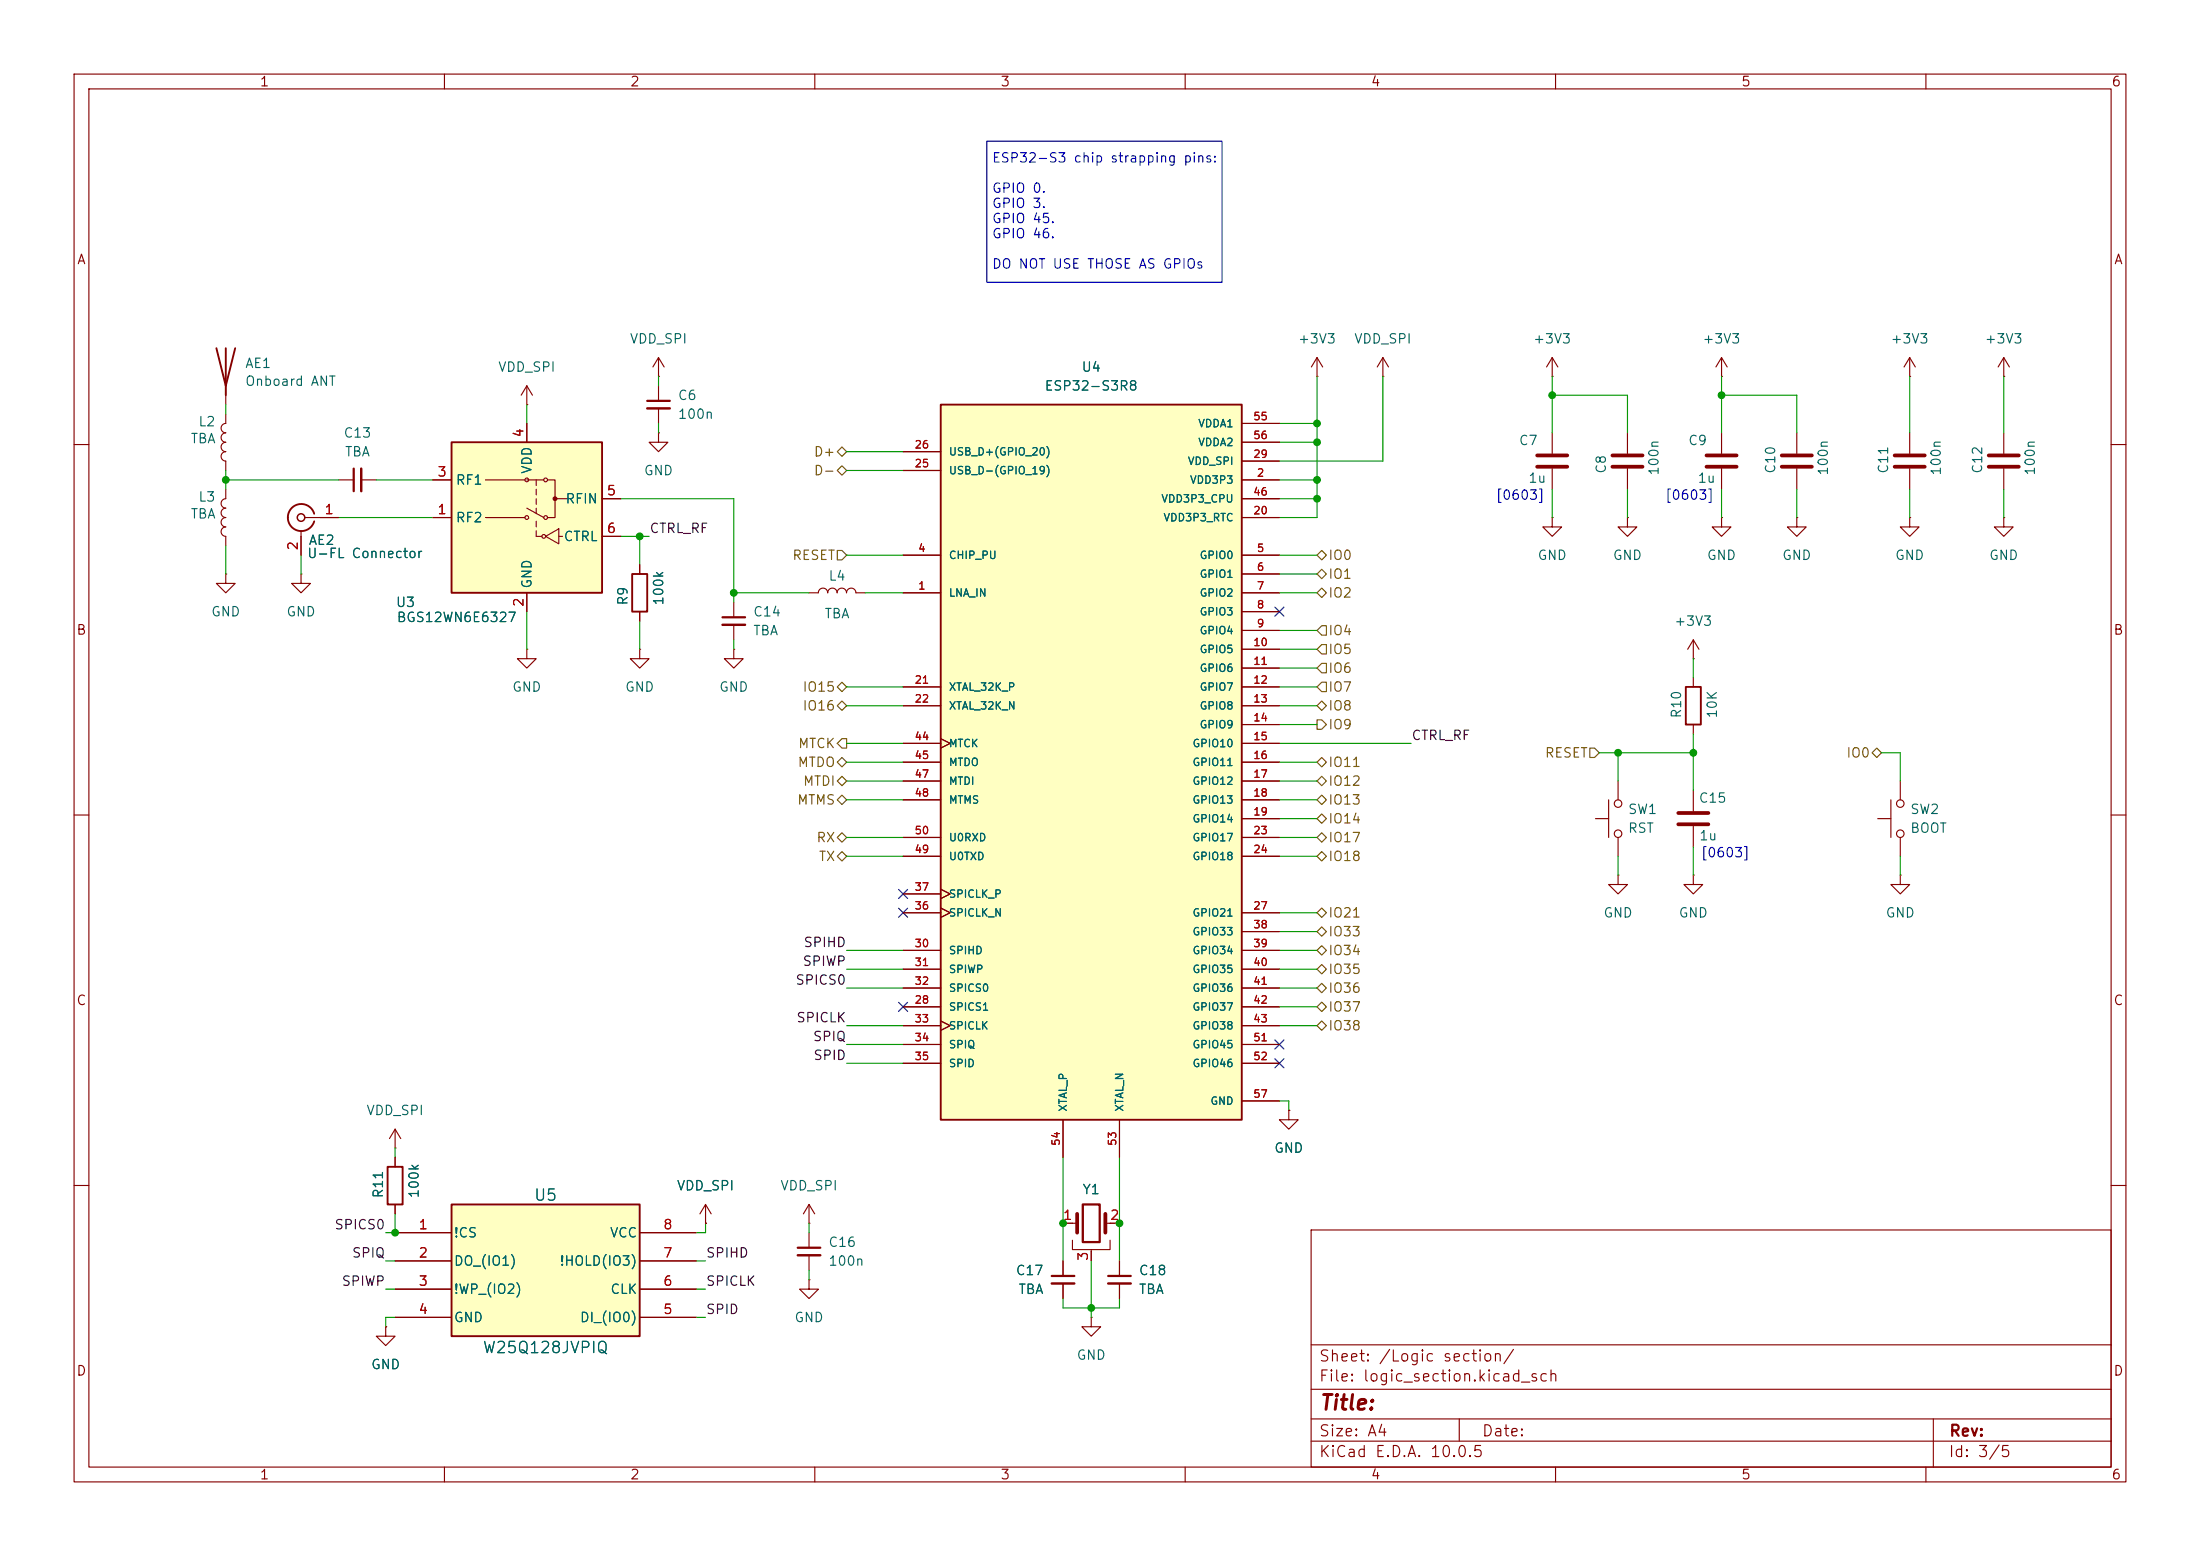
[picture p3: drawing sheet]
<svg xmlns="http://www.w3.org/2000/svg" width="297mm" height="210mm" viewBox="0 0 297 210" stroke-linecap="round" stroke-linejoin="round" font-family="sans-serif">
<g fill="none" stroke="#840000" stroke-width=".15">
<path d="M10 10h277v190h-277zM12 12h273v186h-273zM60 10v2M110 10v2M160 10v2M210 10v2M260 10v2M10 60h2M285 60h2M10 110h2M285 110h2M10 160h2"/>
<path d="M147.3 177.8v1.3h1.3l-1.3 1.2-1.3-1.2h1.3M147.3 177.8h.1M177 166h108v32h-108zM285 160h2M60 198v2M110 198v2M160 198v2M177 194.5h108M177 191.5h108M177 187.5h108M177 181.5h108M197 191.5v3"/>
<path d="M210 198v2M260 198v2M261 191.5v6.5"/>
</g>
<path d="M61 59.7h20.3v20.3h-20.3z" fill="#ffffc2"/>
<path d="M61 59.7h20.3v20.3h-20.3zM42.4 69.3a1.81 1.81 0 0 0-2.8-.9 1.81 1.81 0 0 0 0 2.9 1.81 1.81 0 0 0 2.8-.9M52.3 157.5h2.1v5.1h-2.1z" fill="none" stroke="#840000" stroke-width=".25"/>
<g fill="none" stroke="#840000" stroke-width=".15">
<path d="M71.1 54.6h.1M71.1 52.1v2.5M71.1 57.2v2.5M71.1 52.1l-.7 1.2M71.1 52.1l.8 1.2M177.8 50.8h.1M177.8 48.3l-.8 1.2M177.8 48.3l.8 1.2M177.8 48.3v2.5M186.7 50.8h.1M186.7 48.3l-.8 1.2M186.7 48.3l.8 1.2"/>
<path d="M186.7 48.3v2.5M30.5 66v1.3a.64 .64 0 0 0-.7 .6 .64 .64 0 0 0 .7 .7 .64 .64 0 0 0-.7 .6 .64 .64 0 0 0 .7 .7 .64 .64 0 0 0-.7 .6 .64 .64 0 0 0 .7 .6 .64 .64 0 0 0-.7 .7 .64 .64 0 0 0 .7 .6v1.3M30.5 77.5v1.2h1.2l-1.2 1.3-1.3-1.3h1.3M30.5 77.5h.1M40.6 71.6v3.3M41.1 69.9h4.6M45.7 64.8h2.1M48.8 64.8h2M58.4 64.8h2.6M58.4 69.9h2.6M65.5 64.8h5.4M65.5 69.9h5.4"/>
<path d="M71.1 64.8h2.3M71.1 68.6l2.3 1.3M72.4 71.6v.8h.8M72.4 64.8v.7M72.4 66v.8M72.4 67.3v.8M72.4 68.6v.7M72.4 70.4v.7M73.7 72.4l1.7-1v2zM73.9 64.8h1v5.1h-1M74.9 67.3h1.8M75.4 72.4h.5"/>
<path d="M81.3 72.4h2.5M81.3 67.3h2.5M257.8 69.9v1.2h1.3l-1.3 1.3-1.3-1.3h1.3M257.8 69.9h.1M71.1 80v2.6M86.4 87.6v1.3h1.2l-1.2 1.3-1.3-1.3h1.3M86.4 87.6h.1M215.4 110.5h1.8M217.2 108v5M218.4 118.1v1.3h1.3l-1.3 1.3-1.2-1.3h1.2M218.4 118.1h.1M218.4 105.4v2.6"/>
<path d="M218.4 113v2.6M228.6 118.1v1.3h1.3l-1.3 1.3-1.3-1.3h1.3M228.6 118.1h.1M53.3 154.9h.1M53.3 152.4v2.5M53.3 156.2v1.3M53.3 152.4l-.7 1.3M53.3 152.4l.8 1.3M52.1 179.1v1.2h1.2l-1.2 1.3-1.3-1.3h1.3M52.1 179.1h.1M53.3 162.6v1.2M95.2 165.1h.1"/>
<path d="M95.2 162.6l-.7 1.2M95.2 162.6l.8 1.2M95.2 162.6v2.5M109.2 165.1h.1M109.2 172.7v1.3h1.3l-1.3 1.3-1.3-1.3h1.3M109.2 172.7h.1M109.2 162.6l-.7 1.2M109.2 162.6l.8 1.2M109.2 162.6v2.5M109.2 166.4v2M109.2 169.4v2.1M143.5 165.1h1.9"/>
<path d="M144.8 167.4v1.3h5.1v-1.3M147.3 168.7v1.5M149.2 165.1h1.9M151.1 170.2v2M151.1 173.2v2.1"/>
<circle cx="71.1" cy="64.8" r=".25"/>
<circle cx="71.1" cy="69.8" r=".25"/>
<circle cx="73.4" cy="72.4" r=".25"/>
<circle cx="73.7" cy="69.8" r=".25"/>
<circle cx="73.7" cy="64.8" r=".25"/>
<circle cx="218.4" cy="112.5" r=".51"/>
<circle cx="218.4" cy="108.5" r=".51"/>
</g>
<circle cx="74.9" cy="67.3" r=".25" fill="#840000" stroke="#840000" stroke-width=".15"/>
<path d="M47.8 63.2v3.1M107.7 168.4h3M146.2 162.6h2.3v5h-2.3zM149.6 172.2h3.1" fill="none" stroke="#840000" stroke-width=".3"/>
<path d="M48.8 63.2v3.1M107.7 169.4h3M149.6 173.2h3.1" fill="none" stroke="#840000" stroke-width=".33"/>
<path d="M145.4 163.8v2.6M149.2 163.8v2.6" fill="none" stroke="#840000" stroke-width=".51"/>
<circle cx="40.6" cy="69.9" r=".51" fill="none" stroke="#840000" stroke-width=".2"/>
<path d="M61 162.6h25.4v17.7h-25.4z" fill="#ffffc2"/>
<path d="M61 162.6h25.4v17.7h-25.4z" fill="none" stroke="#840000" stroke-width=".25"/>
<g fill="none" stroke="#840000" stroke-width=".15">
<path d="M88.9 52.1v2M88.9 55.1v2.1M40.6 77.5v1.2h1.3l-1.3 1.3-1.2-1.3h1.2M40.6 77.5h.1M228.6 106.7v2.8M228.6 111.5v2.8M174 149.9v1.2h1.3l-1.3 1.3-1.3-1.3h1.3M174 149.9h.1M53.3 170.2h7.7M53.3 177.8h7.7M53.3 174h7.7M53.3 166.4h7.7"/>
<path d="M86.4 170.2h7.6M86.4 177.8h7.6M86.4 174h7.6M86.4 166.4h7.6"/>
</g>
<path d="M226.6 109.7h4M226.6 111.3h4" fill="none" stroke="#840000" stroke-width=".51"/>
<path d="M87.4 54.1h3" fill="none" stroke="#840000" stroke-width=".3"/>
<path d="M87.4 55.1h3" fill="none" stroke="#840000" stroke-width=".33"/>
<path d="M127 54.6h40.6v96.5h-40.6z" fill="#ffffc2"/>
<path d="M29.2 47l1.3 5.1 1.2-5.1M30.5 47v6.3M127 54.6h40.6v96.5h-40.6zM85.3 77.5h2.1v5.1h-2.1zM227.6 92.7h2v5.1h-2z" fill="none" stroke="#840000" stroke-width=".25"/>
<g fill="none" stroke="#840000" stroke-width=".15">
<path d="M30.5 55.9v1.3a.64 .64 0 0 0-.7 .6 .64 .64 0 0 0 .7 .6 .64 .64 0 0 0-.7 .7 .64 .64 0 0 0 .7 .6 .64 .64 0 0 0-.7 .6 .64 .64 0 0 0 .7 .7 .64 .64 0 0 0-.7 .6 .64 .64 0 0 0 .7 .6v1.3M30.5 52.1v2.5M71.1 57.2v2.5M88.9 58.4v1.3h1.3l-1.3 1.3-1.3-1.3h1.3M88.9 58.4h.1M88.9 50.8h.1M88.9 48.3l-.8 1.2M88.9 48.3l.8 1.2M88.9 48.3v2.5M167.6 57.2h5.1M167.6 59.7h5.1M209.5 50.8h.1"/>
<path d="M209.5 48.3v2.5M209.5 58.4v2.8M209.5 48.3l-.7 1.2M209.5 48.3l.8 1.2M219.7 58.4v2.8M232.4 50.8h.1M232.4 48.3v2.5M232.4 58.4v2.8M232.4 48.3l-.8 1.2M232.4 48.3l.8 1.2M242.6 58.4v2.8M257.8 50.8h.1"/>
<path d="M257.8 48.3v2.5M257.8 58.4v2.8M257.8 48.3l-.8 1.2M257.8 48.3l.8 1.2M270.5 50.8h.1M270.5 48.3v2.5M270.5 58.4v2.8M270.5 48.3l-.8 1.2M270.5 48.3l.8 1.2M40.6 72.4v2.5M43.2 69.9h2.5M58.4 64.8h2.6"/>
<path d="M58.4 69.9h2.6M81.3 67.3h2.5M81.3 72.4h2.5M86.4 76.2v1.3M121.9 74.9h5.1M121.9 63.5h5.1M121.9 61h5.1M167.6 64.8h5.1M167.6 74.9h5.1M167.6 77.5h5.1M167.6 69.9h5.1M167.6 62.2h5.1"/>
<path d="M167.6 67.3h5.1M209.5 69.9v1.2h1.3l-1.3 1.3-1.2-1.3h1.2M209.5 69.9h.1M209.5 63.2v2.8M219.7 69.9v1.2h1.3l-1.3 1.3-1.3-1.3h1.3M219.7 69.9h.1M219.7 63.2v2.8M232.4 69.9v1.2h1.3l-1.3 1.3-1.3-1.3h1.3M232.4 69.9h.1M232.4 63.2v2.8M242.6 69.9v1.2h1.2l-1.2 1.3-1.3-1.3h1.3M242.6 69.9h.1"/>
<path d="M242.6 63.2v2.8M257.8 63.2v2.8M270.5 69.9v1.2h1.3l-1.3 1.3-1.3-1.3h1.3M270.5 69.9h.1M270.5 63.2v2.8M71.1 87.6v1.3h1.3l-1.3 1.3-1.3-1.3h1.3M71.1 87.6h.1M71.1 80v2.6M86.4 82.6v1.2M99.1 87.6v1.3h1.2l-1.2 1.3-1.3-1.3h1.3M99.1 87.6h.1M99.1 81.3v2"/>
<path d="M99.1 84.3v2.1M109.2 80h1.3a.64 .64 0 0 1 .6-.6 .64 .64 0 0 1 .6 .6 .64 .64 0 0 1 .7-.6 .64 .64 0 0 1 .6 .6 .64 .64 0 0 1 .6-.6 .64 .64 0 0 1 .7 .6 .64 .64 0 0 1 .6-.6 .64 .64 0 0 1 .7 .6h1.2M121.9 80h5.1M121.9 92.7h5.1M121.9 95.3h5.1M127 99.7l1.3 .6-1.3 .7M167.6 80h5.1M167.6 82.6h5.1M167.6 85.1h5.1M167.6 87.6h5.1M167.6 90.2h5.1M167.6 92.7h5.1"/>
<path d="M167.6 95.3h5.1M167.6 97.8h5.1M228.6 88.9h.1M228.6 86.4v2.5M228.6 91.4v1.3M228.6 97.8v1.3M228.6 86.4l-.8 1.2M228.6 86.4l.8 1.2M121.9 100.3h5.1M121.9 102.9h5.1M121.9 105.4h5.1M121.9 108h5.1"/>
<path d="M121.9 113h5.1M121.9 115.6h5.1M167.6 100.3h5.1M167.6 102.9h5.1M167.6 105.4h5.1M167.6 108h5.1M167.6 110.5h5.1M167.6 113h5.1M167.6 115.6h5.1M253.5 110.5h1.8M255.3 108v5M256.5 118.1v1.3h1.3l-1.3 1.3-1.2-1.3h1.2"/>
<path d="M256.5 118.1h.1M256.5 105.4v2.6M256.5 113v2.6M121.9 123.2h5.1M121.9 135.9h5.1M121.9 128.3h5.1M121.9 130.8h5.1M121.9 133.4h5.1M121.9 138.4h5.1M121.9 120.7h5.1M127 137.8l1.3 .6-1.3 .7M127 122.6l1.3 .6-1.3 .6"/>
<path d="M127 120l1.3 .7-1.3 .6M167.6 123.2h5.1M167.6 135.9h5.1M167.6 128.3h5.1M167.6 130.8h5.1M167.6 133.4h5.1M167.6 138.4h5.1M167.6 125.7h5.1M53.3 156.2v1.3M121.9 141h5.1M121.9 143.5h5.1M143.5 151.1v5.1"/>
<path d="M151.1 151.1v5.1M167.6 141h5.1M167.6 143.5h5.1M167.6 148.6h5.1M174 149.9h.1M52.1 179.1h.1M53.3 162.6v1.2M53.3 170.2h7.7M53.3 177.8h7.7M53.3 174h7.7M53.3 166.4h7.7M86.4 170.2h7.6"/>
<path d="M86.4 177.8h7.6M86.4 174h7.6M86.4 166.4h7.6M95.2 165.1h.1M143.5 170.2v2M143.5 173.2v2.1M143.5 165.1h1.3M147.3 168.9v1.3M149.9 165.1h1.2M151.1 170.2v2M151.1 173.2v2.1"/>
<circle cx="256.5" cy="112.5" r=".51"/>
<circle cx="256.5" cy="108.5" r=".51"/>
</g>
<path d="M207.5 61.5h4.1M207.5 63h4.1M217.7 61.5h4M217.7 63h4M230.4 61.5h4M230.4 63h4M240.5 61.5h4.1M240.5 63h4.1M255.8 61.5h4M255.8 63h4M268.5 61.5h4M268.5 63h4" fill="none" stroke="#840000" stroke-width=".51"/>
<path d="M97.5 83.3h3.1M142 172.2h3" fill="none" stroke="#840000" stroke-width=".3"/>
<path d="M97.5 84.3h3.1M142 173.2h3" fill="none" stroke="#840000" stroke-width=".33"/>
<g fill="none" stroke="#725600" stroke-width=".15">
<path d="M113 74.3h.7l.6 .6-.6 .7h-.7zM113 61l.7-.7 .6 .7-.6 .6zM113.7 62.9l.6 .6-.6 .6-.7-.6zM177.8 74.9l.6-.6 .7 .6-.7 .7zM177.8 77.5l.6-.7 .7 .7-.7 .6zM113 92.7l.7-.6 .6 .6-.6 .6zM113 95.3l.7-.7 .6 .7-.6 .6zM113.7 99.7h.6v1.3h-.6l-.7-.7zM177.8 92.7l.6-.6h.7v1.2h-.7zM177.8 97.2h.6l.7 .6-.7 .6h-.6zM177.8 95.3l.6-.7 .7 .7-.7 .6zM177.8 87.6l.6-.6h.7v1.3h-.7z"/>
<path d="M177.8 80l.6-.6 .7 .6-.7 .6zM178.4 89.5h.7v1.3h-.7l-.6-.6zM178.4 84.5h.7v1.2h-.7l-.6-.6zM113 102.9l.7-.7 .6 .7-.6 .6zM113 108l.7-.7 .6 .7-.6 .6zM113 115.6l.7-.7 .6 .7-.6 .6zM113 113l.7-.6 .6 .6-.6 .7zM113 105.4l.7-.6 .6 .6-.6 .6zM177.8 108l.6-.7 .7 .7-.7 .6zM177.8 110.5l.6-.6 .7 .6-.7 .6zM177.8 102.9l.6-.7 .7 .7-.7 .6zM177.8 113l.6-.6 .7 .6-.7 .7z"/>
<path d="M177.8 115.6l.6-.7 .7 .7-.7 .6zM177.8 105.4l.6-.6 .7 .6-.7 .6zM214.6 101h.7l.6 .6-.6 .6h-.7zM252.7 101.6l.7-.6 .6 .6-.6 .6zM177.8 128.3l.6-.7 .7 .7-.7 .6zM177.8 125.7l.6-.6 .7 .6-.7 .7zM177.8 123.2l.6-.6 .7 .6-.7 .6zM177.8 135.9l.6-.6 .7 .6-.7 .6zM177.8 133.4l.6-.7 .7 .7-.7 .6zM177.8 130.8l.6-.6 .7 .6-.7 .6zM177.8 138.4l.6-.6 .7 .6-.7 .7z"/>
</g>
<g fill="none" stroke="#009600" stroke-width=".15">
<path d="M30.5 54.6v1.3M71.1 54.6v2.6M88.9 50.8v1.3M88.9 57.2v1.2M172.7 57.2h5.1M172.7 59.7h5.1M177.8 50.8v19.1h-5.1M186.7 50.8v11.4h-14M209.5 53.3h10.2v5.1M209.5 50.8v7.6M232.4 50.8v7.6M232.4 53.3h10.2v5.1"/>
<path d="M257.8 50.8v7.6M270.5 50.8v7.6M30.5 64.8h15.2M30.5 63.5v2.5M30.5 73.7v3.8M40.6 74.9v2.6M45.7 69.9h12.7M50.8 64.8h7.6M83.8 67.3h15.3v14M83.8 72.4h3.8M86.4 72.4v3.8M114.3 74.9h7.6"/>
<path d="M114.3 63.5h7.6M114.3 61h7.6M172.7 74.9h5.1M172.7 67.3h5.1M172.7 77.5h5.1M172.7 64.8h5.1M209.5 66v3.9M219.7 66v3.9M232.4 66v3.9M242.6 66v3.9M257.8 66v3.9M270.5 66v3.9"/>
<path d="M71.1 82.6v5M86.4 83.8v3.8M99.1 80h10.1M99.1 86.4v1.2M114.3 92.7h7.6M114.3 95.3h7.6M116.8 80h5.1M172.7 80h5.1M172.7 87.6h5.1M172.7 90.2h5.1M172.7 85.1h5.1M172.7 97.8h5.1"/>
<path d="M172.7 92.7h5.1M172.7 95.3h5.1M228.6 88.9v2.5M228.6 99.1v7.6M114.3 102.9h7.6M114.3 108h7.6M114.3 105.4h7.6M114.3 113h7.6M114.3 115.6h7.6M114.3 100.3h7.6M172.7 102.9h5.1M172.7 108h5.1"/>
<path d="M172.7 110.5h5.1M172.7 105.4h5.1M172.7 113h5.1M172.7 115.6h5.1M172.7 100.3h17.8M215.9 101.6h12.7M218.4 101.6v3.8M218.4 115.6v2.5M228.6 114.3v3.8M254 101.6h2.5v3.8M256.5 115.6v2.5M114.3 138.4h7.6"/>
<path d="M114.3 133.4h7.6M114.3 130.8h7.6M114.3 128.3h7.6M172.7 138.4h5.1M172.7 133.4h5.1M172.7 135.9h5.1M172.7 130.8h5.1M172.7 128.3h5.1M172.7 123.2h5.1M172.7 125.7h5.1M53.3 154.9v1.3M114.3 143.5h7.6"/>
<path d="M114.3 141h7.6M143.5 156.2v14M151.1 156.2v14M172.7 148.6h1.3v1.3M52.1 174h1.2M52.1 170.2h1.2M53.3 177.8h-1.2v1.3M53.3 163.8v2.6h-1.2M94 177.8h1.2M94 174h1.2M94 170.2h1.2M95.2 165.1v1.3h-1.2"/>
<path d="M109.2 165.1v1.3M109.2 171.5v1.2M143.5 175.3v1.2h7.6v-1.2M147.3 170.2v7.6"/>
</g>
<path d="M172.1 81.9l1.2 1.3M173.3 81.9l-1.2 1.3M121.3 135.3l1.2 1.2M121.3 120l1.2 1.3M121.3 122.6l1.2 1.2M122.5 135.3l-1.2 1.2M122.5 120l-1.2 1.3M122.5 122.6l-1.2 1.2M172.1 140.4l1.2 1.2M172.1 142.9l1.2 1.2M173.3 140.4l-1.2 1.2M173.3 142.9l-1.2 1.2" fill="none" stroke="#000084" stroke-width=".15"/>
<path d="M133.2 19.1h31.8v19h-31.8z" fill="none" stroke="#0000c2" stroke-width=".15"/>
<g fill="#009600" stroke="#009600" stroke-width=".14">
<circle cx="177.8" cy="67.3" r=".46"/>
<circle cx="177.8" cy="64.8" r=".46"/>
<circle cx="177.8" cy="59.7" r=".46"/>
<circle cx="177.8" cy="57.2" r=".46"/>
<circle cx="143.5" cy="165.1" r=".46"/>
<circle cx="151.1" cy="165.1" r=".46"/>
<circle cx="147.3" cy="176.5" r=".46"/>
<circle cx="228.6" cy="101.6" r=".46"/>
<circle cx="218.4" cy="101.6" r=".46"/>
<circle cx="53.3" cy="166.4" r=".46"/>
<circle cx="86.4" cy="72.4" r=".46"/>
<circle cx="30.5" cy="64.8" r=".46"/>
<circle cx="99.1" cy="80" r=".46"/>
<circle cx="232.4" cy="53.3" r=".46"/>
<circle cx="209.5" cy="53.3" r=".46"/>
</g>
<text font-size="2" fill="#840000" x="178" y="190.8">Title:</text>
<g font-size="1.5" fill="#006464">
<text x="72" y="162.4">U5</text>
<text x="65.1" y="183">W25Q128JVPIQ</text>
</g>
<g font-size="1.5" fill="#840000">
<text x="178" y="184.1">Sheet: /Logic section/</text>
<text x="178" y="186.8">File: logic_section.kicad_sch</text>
<text x="178" y="197">KiCad E.D.A. 10.0.5</text>
<text x="178" y="194.2">Size: A4</text>
<text x="200" y="194.2">Date:</text>
<text x="263" y="197">Id: 3/5</text>
<text x="263" y="194.2">Rev:</text>
</g>
<g font-size="1.3" fill="#840000">
<text x="35" y="12">1</text>
<text x="85" y="12">2</text>
<text x="135" y="12">3</text>
<text x="185" y="12">4</text>
<text x="235" y="12">5</text>
<text x="285" y="12">6</text>
<text x="10.3" y="36">A</text>
<text x="285.3" y="36">A</text>
<text x="10.2" y="86">B</text>
<text x="285.2" y="86">B</text>
<text x="10.2" y="136">C</text>
<text x="285.2" y="136">C</text>
<text x="10.2" y="186">D</text>
<text x="285.2" y="186">D</text>
<text x="35" y="200">1</text>
<text x="85" y="200">2</text>
<text x="135" y="200">3</text>
<text x="185" y="200">4</text>
<text x="235" y="200">5</text>
<text x="285" y="200">6</text>
</g>
<g font-size="1.3" fill="#0000c2">
<text x="133.8" y="22.3">ESP32-S3 chip strapping pins:</text>
<text x="133.8" y="26.3">GPIO 0.</text>
<text x="133.8" y="28.4">GPIO 3.</text>
<text x="133.8" y="30.4">GPIO 45.</text>
<text x="133.8" y="32.5">GPIO 46.</text>
<text x="133.8" y="36.6">DO NOT USE THOSE AS GPIOs</text>
<text x="201.8" y="67.8">[0603]</text>
<text x="224.7" y="67.8">[0603]</text>
<text x="229.5" y="116">[0603]</text>
</g>
<g font-size="1.3" fill="#006464">
<text x="84.9" y="46.7">VDD_SPI</text>
<text x="175.1" y="46.7">+3V3</text>
<text x="182.7" y="46.7">VDD_SPI</text>
<text x="206.9" y="46.7">+3V3</text>
<text x="229.7" y="46.7">+3V3</text>
<text x="255.1" y="46.7">+3V3</text>
<text x="267.8" y="46.7">+3V3</text>
<text x="33" y="50">AE1</text>
<text x="33" y="52.4">Onboard ANT</text>
<text x="67.2" y="50.5">VDD_SPI</text>
<text x="140.9" y="53">ESP32-S3R8</text>
<text x="145.9" y="50.5">U4</text>
<text x="26.7" y="57.9">L2</text>
<text x="46.3" y="59.4">C13</text>
<text x="91.4" y="54.3">C6</text>
<text x="91.4" y="56.8">100n</text>
<text x="25.6" y="60.1">TBA</text>
<text x="46.5" y="61.9">TBA</text>
<text x="61.4" y="65.7">RF1</text>
<text x="72.1" y="64.1" transform="rotate(-90 72.1 64.1)">VDD</text>
<text x="86.8" y="64.5">GND</text>
<text x="205" y="60.4">C7</text>
<text x="206.2" y="65.5">1u</text>
<text x="217.1" y="64" transform="rotate(-90 217.1 64)">C8</text>
<text x="224.2" y="64.3" transform="rotate(-90 224.2 64.3)">100n</text>
<text x="227.8" y="60.4">C9</text>
<text x="229.1" y="65.5">1u</text>
<text x="240" y="64" transform="rotate(-90 240 64)">C10</text>
<text x="247.1" y="64.3" transform="rotate(-90 247.1 64.3)">100n</text>
<text x="255.2" y="64" transform="rotate(-90 255.2 64)">C11</text>
<text x="262.3" y="64.3" transform="rotate(-90 262.3 64.3)">100n</text>
<text x="267.9" y="64" transform="rotate(-90 267.9 64)">C12</text>
<text x="275" y="64.3" transform="rotate(-90 275 64.3)">100n</text>
<text x="25.6" y="70.3">TBA</text>
<text x="26.7" y="68">L3</text>
<text x="61.4" y="70.8">RF2</text>
<text x="76.3" y="68.3">RFIN</text>
<text x="41.4" y="75.6">U-FL Connector</text>
<text x="41.6" y="73.9">AE2</text>
<text x="76" y="73.4">CTRL</text>
<text x="207.5" y="75.9">GND</text>
<text x="217.6" y="75.9">GND</text>
<text x="230.3" y="75.9">GND</text>
<text x="240.5" y="75.9">GND</text>
<text x="255.7" y="75.9">GND</text>
<text x="268.4" y="75.9">GND</text>
<text x="28.4" y="83.5">GND</text>
<text x="38.6" y="83.5">GND</text>
<text x="53.4" y="82.2">U3</text>
<text x="72.1" y="79.5" transform="rotate(-90 72.1 79.5)">GND</text>
<text x="85" y="81.8" transform="rotate(-90 85 81.8)">R9</text>
<text x="89.9" y="81.8" transform="rotate(-90 89.9 81.8)">100k</text>
<text x="101.6" y="83.5">C14</text>
<text x="111.2" y="83.8">TBA</text>
<text x="111.8" y="78.7">L4</text>
<text x="53.5" y="84.3">BGS12WN6E6327</text>
<text x="101.6" y="86.1">TBA</text>
<text x="225.9" y="84.8">+3V3</text>
<text x="69.1" y="93.7">GND</text>
<text x="84.3" y="93.7">GND</text>
<text x="97" y="93.7">GND</text>
<text x="227.3" y="97" transform="rotate(-90 227.3 97)">R10</text>
<text x="232.1" y="97" transform="rotate(-90 232.1 97)">10K</text>
<text x="219.7" y="110.2">SW1</text>
<text x="219.7" y="112.7">RST</text>
<text x="229.2" y="108.7">C15</text>
<text x="229.3" y="113.7">1u</text>
<text x="257.8" y="110.2">SW2</text>
<text x="257.8" y="112.7">BOOT</text>
<text x="216.4" y="124.2">GND</text>
<text x="226.5" y="124.2">GND</text>
<text x="254.5" y="124.2">GND</text>
<text x="49.4" y="150.8">VDD_SPI</text>
<text x="171.9" y="155.9">GND</text>
<text x="52" y="161.8" transform="rotate(-90 52 161.8)">R11</text>
<text x="56.8" y="161.8" transform="rotate(-90 56.8 161.8)">100k</text>
<text x="91.3" y="161">VDD_SPI</text>
<text x="105.3" y="161">VDD_SPI</text>
<text x="146" y="161.5">Y1</text>
<text x="61.2" y="167.3">!CS</text>
<text x="82.3" y="167.3">VCC</text>
<text x="61.2" y="171.1">DO_(IO1)</text>
<text x="75.5" y="171.1">!HOLD(IO3)</text>
<text x="111.7" y="168.6">C16</text>
<text x="111.7" y="171.1">100n</text>
<text x="137" y="172.4">C17</text>
<text x="153.7" y="172.4">C18</text>
<text x="61.2" y="175">!WP_(IO2)</text>
<text x="61.2" y="178.8">GND</text>
<text x="78.2" y="178.8">DI_(IO0)</text>
<text x="82.3" y="175">CLK</text>
<text x="107.2" y="178.8">GND</text>
<text x="137.4" y="175">TBA</text>
<text x="153.7" y="175">TBA</text>
<text x="50" y="185.1">GND</text>
<text x="145.3" y="183.8">GND</text>
</g>
<g font-size="1.3" fill="#a90000">
<text x="71" y="59.2" transform="rotate(-90 71 59.2)">4</text>
<text x="59" y="64.6">3</text>
<text x="43.7" y="69.7">1</text>
<text x="59" y="69.7">1</text>
<text x="81.8" y="67.2">5</text>
<text x="40.5" y="74.4" transform="rotate(-90 40.5 74.4)">2</text>
<text x="81.8" y="72.3">6</text>
<text x="71" y="82" transform="rotate(-90 71 82)">2</text>
<text x="56.4" y="166.2">1</text>
<text x="89.4" y="166.2">8</text>
<text x="143.4" y="165">1</text>
<text x="149.8" y="165">2</text>
<text x="56.4" y="170">2</text>
<text x="56.4" y="173.9">3</text>
<text x="89.4" y="173.9">6</text>
<text x="89.4" y="170">7</text>
<text x="147.2" y="170.3" transform="rotate(-90 147.2 170.3)">3</text>
<text x="56.4" y="177.7">4</text>
<text x="89.4" y="177.7">5</text>
</g>
<g font-size="1.3" fill="#725600">
<text x="109.8" y="64.5">D-</text>
<text x="109.8" y="61.9">D+</text>
<text x="106.9" y="75.9">RESET</text>
<text x="179.2" y="75.9">IO0</text>
<text x="179.2" y="81">IO2</text>
<text x="179.2" y="78.4">IO1</text>
<text x="179.2" y="88.6">IO5</text>
<text x="179.2" y="86.1">IO4</text>
<text x="108.3" y="93.7">IO15</text>
<text x="179.2" y="93.7">IO7</text>
<text x="179.2" y="91.1">IO6</text>
<text x="107.7" y="101.3">MTCK</text>
<text x="108.3" y="96.2">IO16</text>
<text x="179.2" y="98.8">IO9</text>
<text x="179.2" y="96.2">IO8</text>
<text x="107.6" y="103.8">MTDO</text>
<text x="108.3" y="106.4">MTDI</text>
<text x="179.2" y="103.8">IO11</text>
<text x="179.2" y="106.4">IO12</text>
<text x="208.5" y="102.6">RESET</text>
<text x="249.2" y="102.6">IO0</text>
<text x="107.5" y="108.9">MTMS</text>
<text x="110.1" y="114">RX</text>
<text x="179.2" y="108.9">IO13</text>
<text x="179.2" y="111.5">IO14</text>
<text x="179.2" y="114">IO17</text>
<text x="110.4" y="116.5">TX</text>
<text x="179.2" y="116.5">IO18</text>
<text x="179.2" y="124.2">IO21</text>
<text x="179.2" y="129.2">IO34</text>
<text x="179.2" y="126.7">IO33</text>
<text x="179.2" y="131.8">IO35</text>
<text x="179.2" y="136.9">IO37</text>
<text x="179.2" y="134.3">IO36</text>
<text x="179.2" y="139.4">IO38</text>
</g>
<g font-size="1.3" fill="#0f0f0f">
<text x="87.6" y="72.3">CTRL_RF</text>
<text x="190.5" y="100.2">CTRL_RF</text>
<text x="108.3" y="130.7">SPIWP</text>
<text x="108.4" y="128.1">SPIHD</text>
<text x="107.3" y="133.2">SPICS0</text>
<text x="107.4" y="138.3">SPICLK</text>
<text x="109.7" y="140.8">SPIQ</text>
<text x="109.7" y="143.4">SPID</text>
<text x="45.1" y="166.2">SPICS0</text>
<text x="46" y="173.9">SPIWP</text>
<text x="47.4" y="170.1">SPIQ</text>
<text x="95.2" y="173.9">SPICLK</text>
<text x="95.2" y="170.1">SPIHD</text>
<text x="95.2" y="177.7">SPID</text>
</g>
<g font-size="1" fill="#006464">
<text x="161.7" y="57.9">VDDA1</text>
<text x="128" y="64.3">USB_D-(GPIO_19)</text>
<text x="128" y="61.7">USB_D+(GPIO_20)</text>
<text x="160.3" y="63">VDD_SPI</text>
<text x="160.6" y="65.5">VDD3P3</text>
<text x="161.7" y="60.5">VDDA2</text>
<text x="156.7" y="68.1">VDD3P3_CPU</text>
<text x="157" y="70.6">VDD3P3_RTC</text>
<text x="128" y="75.7">CHIP_PU</text>
<text x="161.9" y="75.7">GPIO0</text>
<text x="128" y="80.8">LNA_IN</text>
<text x="161.9" y="78.2">GPIO1</text>
<text x="161.9" y="80.8">GPIO2</text>
<text x="161.9" y="83.3">GPIO3</text>
<text x="161.9" y="85.9">GPIO4</text>
<text x="161.9" y="88.4">GPIO5</text>
<text x="128" y="93.5">XTAL_32K_P</text>
<text x="161.9" y="90.9">GPIO6</text>
<text x="161.9" y="93.5">GPIO7</text>
<text x="128" y="96">XTAL_32K_N</text>
<text x="128" y="101.1">MTCK</text>
<text x="160.9" y="101.1">GPIO10</text>
<text x="161.9" y="96">GPIO8</text>
<text x="161.9" y="98.6">GPIO9</text>
<text x="128" y="103.6">MTDO</text>
<text x="128" y="106.2">MTDI</text>
<text x="160.9" y="103.6">GPIO11</text>
<text x="160.9" y="106.2">GPIO12</text>
<text x="128" y="108.7">MTMS</text>
<text x="128" y="113.8">U0RXD</text>
<text x="160.9" y="108.7">GPIO13</text>
<text x="160.9" y="111.3">GPIO14</text>
<text x="160.9" y="113.8">GPIO17</text>
<text x="128" y="116.3">U0TXD</text>
<text x="160.9" y="116.3">GPIO18</text>
<text x="128" y="124">SPICLK_N</text>
<text x="128" y="121.4">SPICLK_P</text>
<text x="160.9" y="124">GPIO21</text>
<text x="128" y="129">SPIHD</text>
<text x="128" y="131.6">SPIWP</text>
<text x="160.9" y="126.5">GPIO33</text>
<text x="160.9" y="129">GPIO34</text>
<text x="160.9" y="131.6">GPIO35</text>
<text x="128" y="136.7">SPICS1</text>
<text x="128" y="134.1">SPICS0</text>
<text x="160.9" y="134.1">GPIO36</text>
<text x="160.9" y="136.7">GPIO37</text>
<text x="128" y="139.2">SPICLK</text>
<text x="128" y="141.7">SPIQ</text>
<text x="160.9" y="139.2">GPIO38</text>
<text x="160.9" y="141.7">GPIO45</text>
<text x="128" y="144.3">SPID</text>
<text x="160.9" y="144.3">GPIO46</text>
<text x="163.3" y="149.4">GND</text>
<text x="144.3" y="150.1" transform="rotate(-90 144.3 150.1)">XTAL_P</text>
<text x="151.9" y="150.1" transform="rotate(-90 151.9 150.1)">XTAL_N</text>
</g>
<g font-size="1" fill="#a90000">
<text x="169.1" y="57">55</text>
<text x="169.1" y="59.5">56</text>
<text x="123.4" y="63.3">25</text>
<text x="123.4" y="60.8">26</text>
<text x="169.1" y="62">29</text>
<text x="169.6" y="64.6">2</text>
<text x="169.1" y="69.7">20</text>
<text x="169.1" y="67.1">46</text>
<text x="123.9" y="74.7">4</text>
<text x="169.6" y="74.7">5</text>
<text x="169.6" y="77.3">6</text>
<text x="123.9" y="79.8">1</text>
<text x="169.6" y="79.8">7</text>
<text x="169.6" y="82.4">8</text>
<text x="169.1" y="87.4">10</text>
<text x="169.1" y="90">11</text>
<text x="169.6" y="84.9">9</text>
<text x="123.4" y="92.5">21</text>
<text x="123.4" y="95.1">22</text>
<text x="169.1" y="92.5">12</text>
<text x="169.1" y="95.1">13</text>
<text x="123.4" y="100.1">44</text>
<text x="169.1" y="97.6">14</text>
<text x="169.1" y="100.1">15</text>
<text x="123.4" y="102.7">45</text>
<text x="123.4" y="105.2">47</text>
<text x="123.4" y="107.8">48</text>
<text x="169.1" y="102.7">16</text>
<text x="169.1" y="105.2">17</text>
<text x="169.1" y="107.8">18</text>
<text x="123.4" y="112.8">50</text>
<text x="169.1" y="110.3">19</text>
<text x="169.1" y="112.8">23</text>
<text x="123.4" y="115.4">49</text>
<text x="169.1" y="115.4">24</text>
<text x="123.4" y="123">36</text>
<text x="123.4" y="120.5">37</text>
<text x="169.1" y="123">27</text>
<text x="169.1" y="125.5">38</text>
<text x="123.4" y="128.1">30</text>
<text x="123.4" y="130.6">31</text>
<text x="169.1" y="128.1">39</text>
<text x="169.1" y="130.6">40</text>
<text x="123.4" y="135.7">28</text>
<text x="123.4" y="133.2">32</text>
<text x="169.1" y="133.2">41</text>
<text x="169.1" y="135.7">42</text>
<text x="123.4" y="138.2">33</text>
<text x="123.4" y="140.8">34</text>
<text x="123.4" y="143.3">35</text>
<text x="169.1" y="138.2">43</text>
<text x="169.1" y="140.8">51</text>
<text x="169.1" y="143.3">52</text>
<text x="169.1" y="148.4">57</text>
<text x="143.3" y="154.7" transform="rotate(-90 143.3 154.7)">54</text>
<text x="150.9" y="154.7" transform="rotate(-90 150.9 154.7)">53</text>
</g>
</svg>
